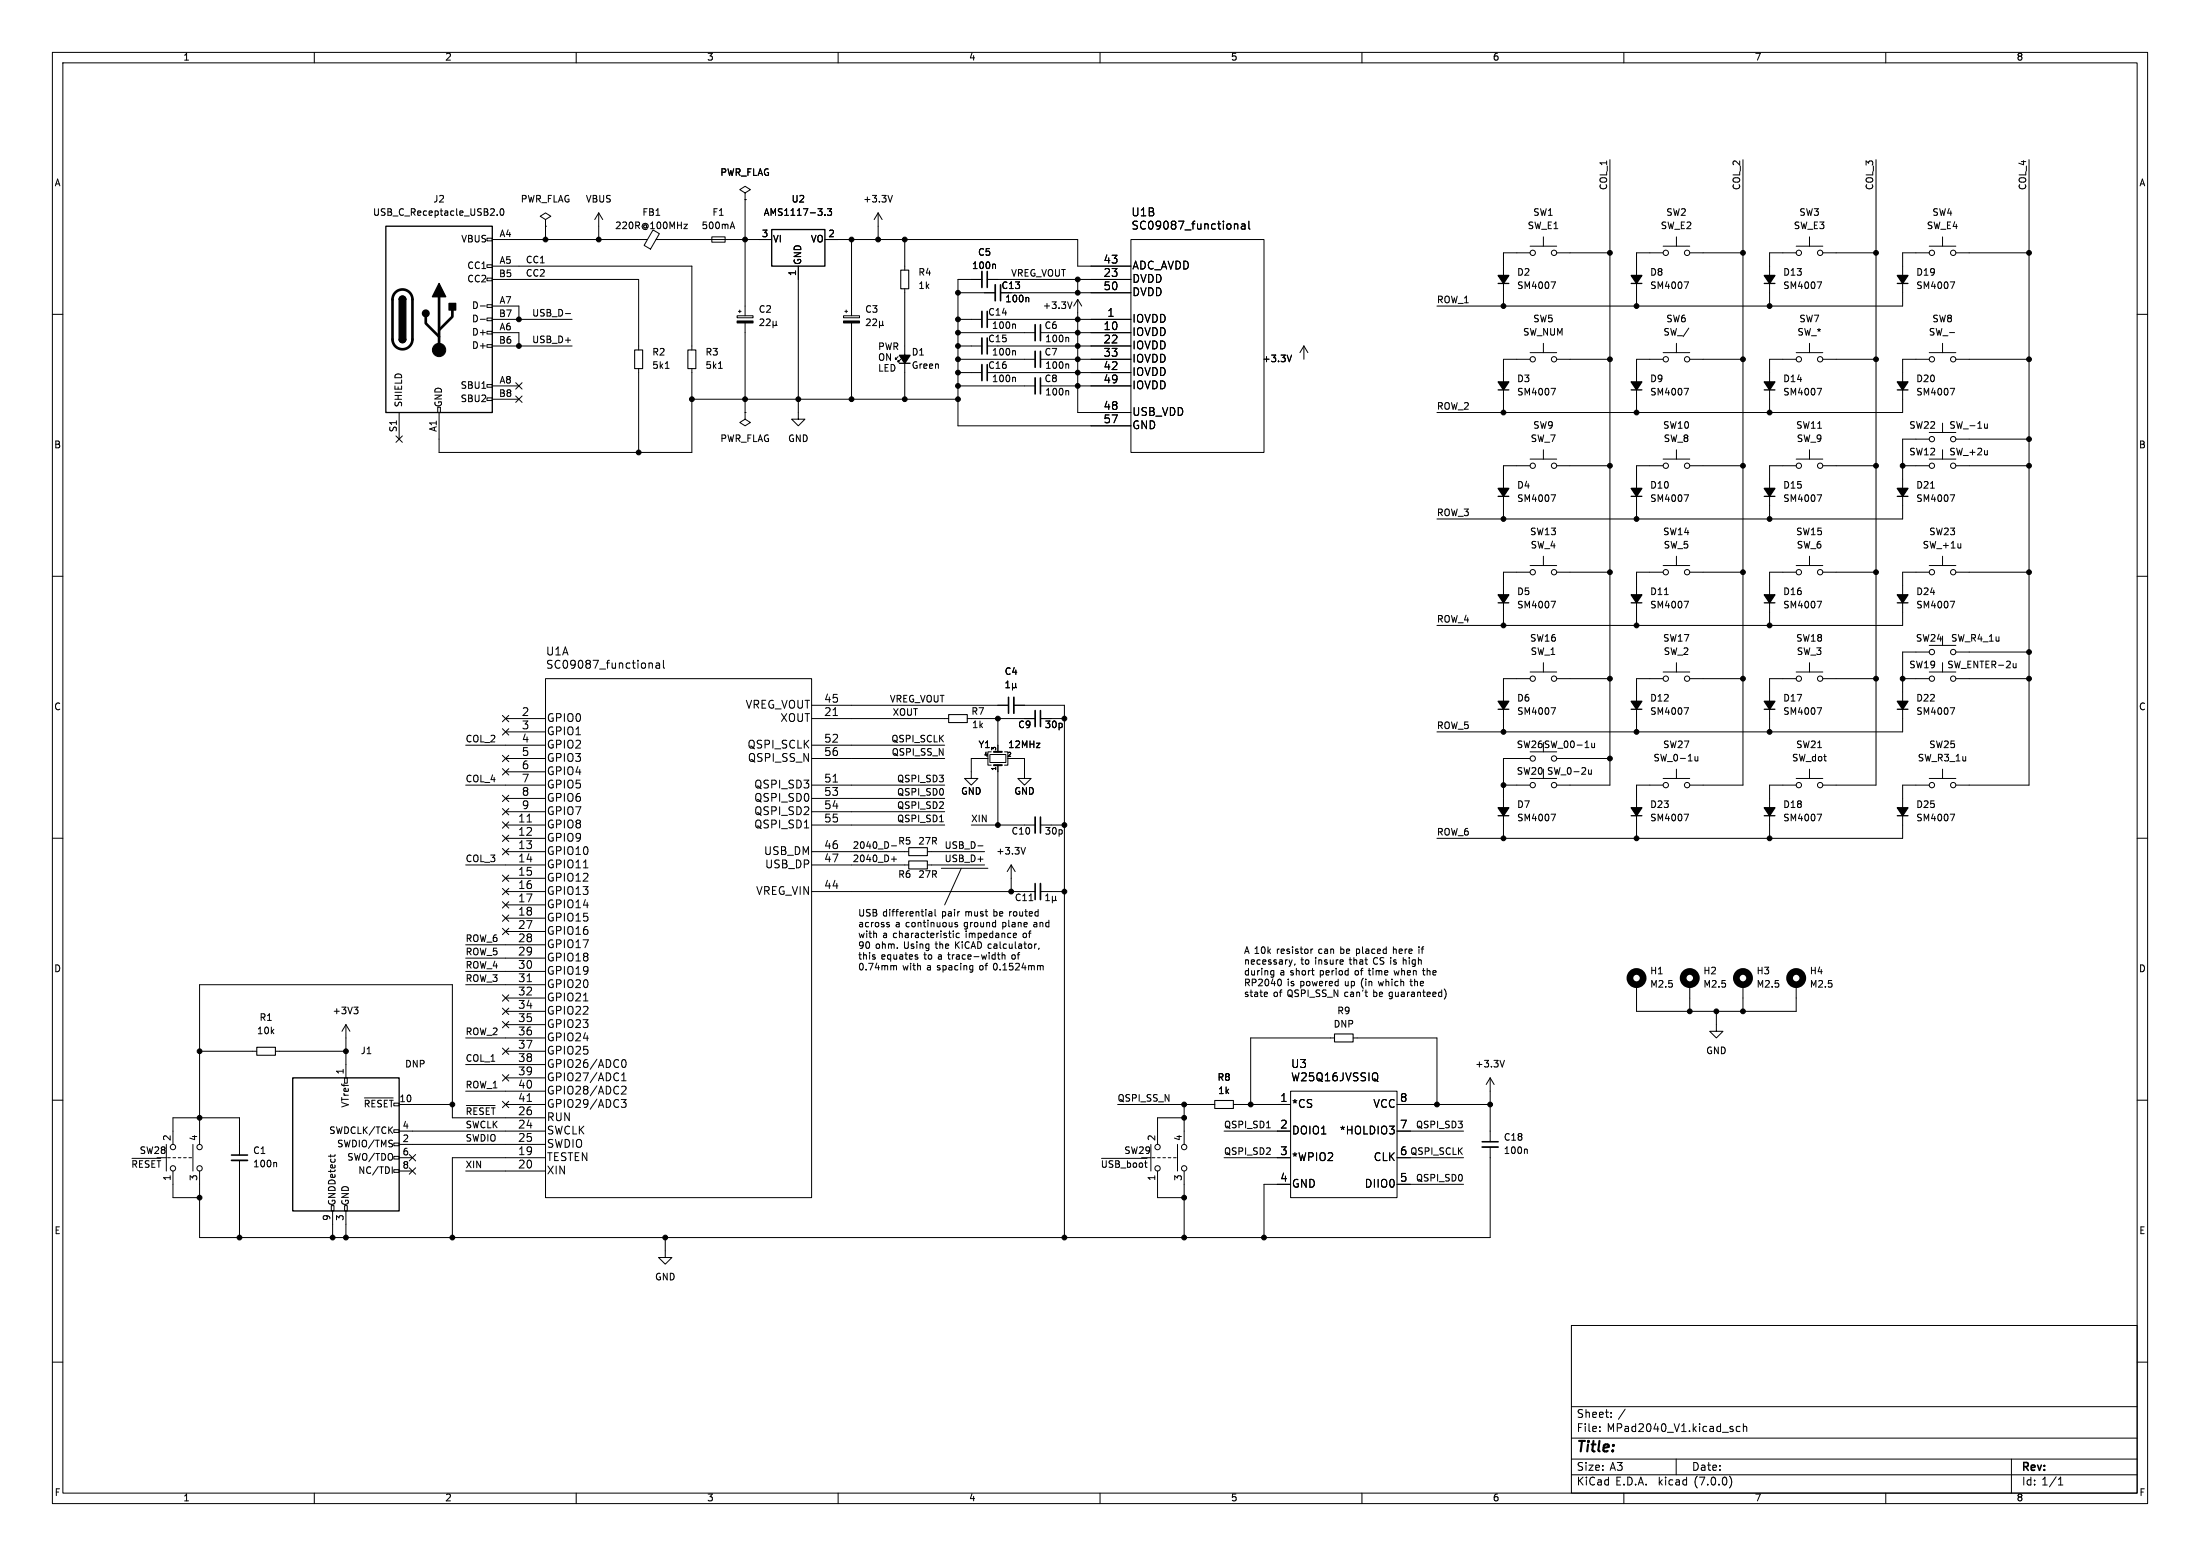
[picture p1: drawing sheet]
<svg xmlns="http://www.w3.org/2000/svg" width="420mm" height="297mm" viewBox="0 0 420 297" stroke-linecap="round" stroke-linejoin="round" font-family="sans-serif">
<g fill="none" stroke="#000" stroke-width=".19">
<path d="M10 10h400v277h-400zM12 12h396v273h-396zM60 10v2M110 10v2M160 10v2M210 10v2M260 10v2M310 10v2M360 10v2M95.6 40l.2-.2a.68 .68 0 0 1 .4 .7 .68 .68 0 0 1-.4 .6l-.3-.5zM142.2 36.8l1.1-.6-1.1-.6-1 .6 1 .6v1.3M142.2 38.1h.1"/>
<path d="M142.2 38.1v22.2M158 39.8h.7l-.4 .5 .4 .1v.6l-.2 .1-.5-.1M170.4 37.3l-.5 1.3M307.3 30.5v119.4h-10.1M332.7 30.5v119.4h-10.1M358.1 30.5v119.4h-10.1M387.3 30.5v119.4h-13.9M10 60h2M91.7 58.4h1M93 58.2h1v.5h-1zM93 53.1h1v.5h-1zM93 50.5h1v.6h-1z"/>
<path d="M93 45.5h1v.5h-1zM94 45.7h29.6M94 50.8h38.1v16M94 58.4h5.1v2.6M94 53.3h27.9v13.5M94.9 41v.1M104.1 41.9l1.1-.6-1.1-.7-1 .7 1 .6v1.3M104.1 43.2h.1M104.1 43.2v2.5M107.9 59.9h1M114.3 40.6l-.8 1.3M114.3 40.6v5.1"/>
<path d="M114.3 40.6l.8 1.3M124.7 43.9l1.2 .7-1.7 2.9-1.2-.7zM125.2 45.7h22.1M130.6 42.8h.6l-.6 .8h.6M135.9 45.2h2.5v1h-2.5zM139.5 43.3h.6M139.8 42.4l.4 1.2M141 59.4h.5M141.2 59.2v.5M152.4 50.8v29.2h1.3l-1.3 1.3-1.3-1.3h1.3M157.5 45.7h48.2v5.1h10.2M157.5 41v.1"/>
<path d="M161.3 59.4h.5M161.5 59.2v.5M162.6 45.7v14.6M167.6 40.6l-.7 1.3M167.6 40.6v5.1M167.6 40.6l.8 1.3M172.7 45.7v5.9M172.7 55.1v21.1M182.9 55.9h7.1M187.5 53.3h-4.6v28h33M188.5 53.3h27.4M189.9 50.4l.1 .2v.7"/>
<path d="M193 55.9h22.9M196.2 56.8l.2 .2v.6M204.7 57.6l-.5 1.3M205.7 57.2l-.7 1.2M205.7 53.3v2.6M205.7 57.2v21.5h10.2M205.7 57.2l.8 1.2M215.9 45.7h25.4v40.7h-25.4zM235.7 42.9l.2-.2 .3 .1 .1 .9M237 42.8h.6l.1 .9M237.7 43.1l-.5 .1a.3 .3 0 0 0-.3 .2 .3 .3 0 0 0 .3 .3h.5M238.4 42.2v1.3l.2 .2"/>
<path d="M292.1 48.3h-5.1v10.1M292.1 47h5.1M294.6 45.2v1.8M296.1 53.8h.8l-.5 1.3M297.2 48.3h10.1M317.5 47h5.1M317.5 48.3h-5.1v10.1M320 45.2v1.8M321.5 53.8h.8l-.5 1.3M322.6 48.3h10.1M342.9 47h5.1M342.9 48.3h-5.1v10.1"/>
<path d="M345.4 45.2v1.8M346.9 53.8h.8l-.5 1.3M348 48.3h10.1M368.3 47h5.1M368.3 48.3h-5.1v10.1h-88.9M370.8 45.2v1.8M372.3 53.8h.8l-.5 1.3M373.4 48.3h13.9M408 60h2M76.2 78.7v5.1M83.6 77.7h.5v1h-.5zM91.7 60.9h1"/>
<path d="M92 74.1h.7M93 75.9h1v.6h-1zM93 73.4h1v.5h-1zM93 65.8h1v.5h-1zM93 63.2h1v.6h-1zM93 60.7h1v.5h-1zM94 63.5h5.1v2.5M94 73.7h5.1M94 66h15.2M94 61h15.2M94 76.2h5.1M98.5 75.6l1.2 1.2"/>
<path d="M98.5 73.1l1.2 1.2M99.7 75.6l-1.2 1.2M99.7 73.1l-1.2 1.2M121.9 70.4v16M127 70.3h.7M132.1 70.4v16h-48.3v-7.7M132.1 76.2h50.8M137.2 70.3h.7M140.7 60.3h3.1v.4h-3.1zM142.2 78.7v1.3l1.1 .6-1.1 .7-1-.7 1-.6M142.2 78.7h.1M142.2 61.6v17.1"/>
<path d="M145.1 61l.5-.1 .2 .3-.8 1h.8M146.3 61l.5-.1 .2 .3-.8 1h.8M147.6 62l.2 .2 .4-.2M147.6 61.3v1.3M148.2 62l.2 .2M148.2 61.3v.7M161 60.3h3.1v.4h-3.1zM162.6 61.6v14.6M165.4 61l.5-.1 .2 .3-.7 1h.7M166.6 61l.5-.1 .2 .3-.7 1h.7M167.9 62l.2 .2 .4-.2M167.9 61.3v1.3"/>
<path d="M168.5 62l.2 .2M168.5 61.3v.7M171.4 68.1l-.5 .5v-.3v.3h.3M172 68.6l-.6 .5v-.3v.3h.3M182.9 68.6h14.7M182.9 63.5h14.7M182.9 73.7h14.7M182.9 71.1h4.6M182.9 66h4.6M182.9 61h4.6M190.5 71.1h25.4M190.5 66h25.4"/>
<path d="M190.5 61h25.4M193.7 72l.2 .2v.7M193.7 61.9l.2 .1v.7M193.7 66.9l.2 .2v.7M198.6 68.6h17.3M198.6 63.5h17.3M198.6 73.7h17.3M203.8 69.5l.2 .2v.6M203.8 64.4l.2 .2v.6M203.8 74.6l.2 .1v.7M246.6 67.8l-.5 1.2M248.9 66l-.7 1.3"/>
<path d="M248.9 66v2.6M248.9 66l.8 1.3M292.1 68.6h-5.1v10.1M292.1 67.3h5.1M294.6 65.5v1.8M296.1 74.1h.8l-.5 1.3M297.2 68.6h10.1M317.5 67.3h5.1M317.5 68.6h-5.1v10.1M320 65.5v1.8M321.5 74.1h.8l-.5 1.3M322.6 68.6h10.1"/>
<path d="M342.9 68.6h-5.1v10.1M342.9 67.3h5.1M345.4 65.5v1.8M346.9 74.1h.8l-.5 1.3M348 68.6h10.1M368.3 68.6h-5.1v10.1h-88.9M368.3 67.3h5.1M370.8 65.5v1.8M372.3 74.1h.8l-.5 1.3M373.4 68.6h13.9M75.6 83.2l1.2 1.2M76.8 83.2l-1.2 1.2"/>
<path d="M292.1 88.9h-5.1v10.2M292.1 87.6h5.1M294.6 85.9v1.7M296.1 94.4h.8l-.5 1.3M297.2 88.9h10.1M317.5 88.9h-5.1v10.2M317.5 87.6h5.1M320 85.9v1.7M321.5 94.4h.8l-.5 1.3M322.6 88.9h10.1M342.9 88.9h-5.1v10.2M342.9 87.6h5.1"/>
<path d="M345.4 85.9v1.7M346.9 94.4h.8l-.5 1.3M348 88.9h10.1M363.2 88.9h5.1M368.3 83.8h-5.1v15.3h-88.9M368.3 87.6h5.1M368.3 82.6h5.1M370.8 80.8v1.8M370.8 85.9v1.7M372.3 94.4h.8l-.5 1.3M373.4 88.9h13.9M373.4 83.8h13.9"/>
<path d="M379.4 80.9v.8M379.4 81.6l-.2 .1h-.3M10 110h2M292.1 108h5.1M292.1 109.2h-5.1v10.2M294.6 106.2v1.8M296.1 114.8h.8l-.5 1.2M297.2 109.2h10.1M317.5 108h5.1M317.5 109.2h-5.1v10.2M320 106.2v1.8M321.5 114.8h.8l-.5 1.2"/>
<path d="M322.6 109.2h10.1M342.9 108h5.1M342.9 109.2h-5.1v10.2M345.4 106.2v1.8M346.9 114.8h.8l-.5 1.2M348 109.2h10.1M368.3 108h5.1M368.3 109.2h-5.1v10.2h-88.9M370.8 106.2v1.8M372.3 114.8h.8l-.5 1.2M373.4 109.2h13.9M408 110h2"/>
<path d="M95.9 136.6l1.2 1.2M95.9 139.1l1.2 1.2M96.5 137.2h7.6M96.5 139.7h7.6M97.1 136.6l-1.2 1.2M97.1 139.1l-1.2 1.2M104.1 129.5h50.8v99.1h-50.8zM123.9 126.7l.2-.2 .4 .1v1M125.3 126.6h.6v1M125.9 126.9l-.5 .1a.3 .3 0 0 0-.2 .3 .3 .3 0 0 0 .2 .3l.5-.1M126.7 126v1.3l.2 .3M154.9 134.6h37.6"/>
<path d="M154.9 137.2h26.2M184.7 137.2h12.9M190.5 137.2v6.3M192 131.3h.7M192 130.4l.4-.4v1.3M193.3 131.1l.2 .2 .4-.2M193.3 130.4v1.3M193.5 134.6h9.7v101.6M193.9 131.1l.2 .2M193.9 130.4v.7M198.6 137.2h4.6M292.1 128.3h5.1"/>
<path d="M292.1 129.5h-5.1v10.2M294.6 126.5v1.8M296.1 135.1h.8l-.5 1.3M297.2 129.5h10.1M317.5 128.3h5.1M317.5 129.5h-5.1v10.2M320 126.5v1.8M321.5 135.1h.8l-.5 1.3M322.6 129.5h10.1M342.9 128.3h5.1M342.9 129.5h-5.1v10.2M345.4 126.5v1.8"/>
<path d="M346.9 135.1h.8l-.5 1.3M348 129.5h10.1M363.2 129.5h5.1M368.3 128.3h5.1M368.3 124.5h-5.1v15.2h-88.9M368.3 123.2h5.1M370.8 126.5v1.8M372.3 135.1h.8l-.5 1.3M373.4 129.5h13.9M373.4 124.5h13.9M384.9 126.6v.9M384.9 127.3l-.4 .2"/>
<path d="M10 160h2M88.9 149.9h15.2M88.9 142.2h15.2M95.9 159.4l1.2 1.2M95.9 156.9l1.2 1.2M95.9 154.3l1.2 1.2M95.9 151.8l1.2 1.2M95.9 144.2l1.2 1.2M95.9 146.7l1.2 1.2M96.5 157.5h7.6M96.5 144.8h7.6M96.5 152.4h7.6"/>
<path d="M96.5 154.9h7.6M96.5 147.3h7.6M97.1 159.4l-1.2 1.2M97.1 156.9l-1.2 1.2M97.1 154.3l-1.2 1.2M97.1 151.8l-1.2 1.2M97.1 144.2l-1.2 1.2M97.1 146.7l-1.2 1.2M154.9 149.9h25.4M154.9 157.5h25.4M154.9 142.2h25.4M154.9 144.8h25.4"/>
<path d="M154.9 152.4h25.4M154.9 154.9h25.4M179.4 156.9h.7M185.4 157.5h12.2M188 144.8h-2.6v3.8h1.3l-1.3 1.3-1.3-1.3h1.3M189 144h3v1.5h-3zM189.2 143.5h-.6v2.6h.6M190.5 146.1v11.4M191.8 143.5h.6v2.6h-.6M193 144.8h2.6v3.8h1.2l-1.2 1.3-1.3-1.3h1.3M198.6 157.5h4.6M287 149.9h5.1"/>
<path d="M292.1 144.8h-5.1v15.2M292.1 148.6h5.1M292.1 143.5h5.1M296.1 155.4h.8l-.5 1.3M297.2 144.8h10.1M303.3 146.9v.8l.3 .1 .2-.1M303.8 146.9v.9M303.9 141.9v.7l.3 .1 .2-.1M304.4 141.9v.8M317.5 148.6h5.1M317.5 149.9h-5.1v10.1M320 146.8v1.8"/>
<path d="M321.5 155.4h.8l-.5 1.3M323.6 144.4v.8h.3l.2-.1M324.1 144.4v.8M342.9 149.9h-5.1v10.1M342.9 148.6h5.1M345.4 146.8v1.8M346.9 155.4h.8l-.5 1.3M368.3 149.9h-5.1v10.1h-88.9M368.3 148.6h5.1M370.8 146.8v1.8M372.3 155.4h.8l-.5 1.3M408 160h2"/>
<path d="M88.9 165.1h15.2M95.9 177.2l1.2 1.2M95.9 174.7l1.2 1.2M95.9 162l1.2 1.2M95.9 169.6l1.2 1.2M95.9 167l1.2 1.2M95.9 172.1l1.2 1.2M96.5 160h7.6M96.5 162.6h7.6M96.5 167.6h7.6M96.5 170.2h7.6M96.5 172.7h7.6"/>
<path d="M96.5 175.3h7.6M96.5 177.8h7.6M97.1 177.2l-1.2 1.2M97.1 174.7l-1.2 1.2M97.1 162l-1.2 1.2M97.1 169.6l-1.2 1.2M97.1 167l-1.2 1.2M97.1 172.1l-1.2 1.2M154.9 162.6h18.6M154.9 165.1h18.6M154.9 170.2h42.7M169.5 176.5l.3 .1v.1l-.4 .2"/>
<path d="M169.5 176.1h.3M170.2 161.5h.9M170.2 164h.9M170.7 163.5v1M177 162.6h11M177 165.1h11M177.4 174.1h.4l.1 .8M177.9 174.3l-.4 .1-.2 .2 .2 .3 .4-.1M178.5 173.6v1.1l.2 .2M179.7 165.7h8.9M182 178.1v.9M182.5 176.1l-.2 .1v.2l.5 .2v.1l-.2 .2h-.3"/>
<path d="M182.6 176.1h.2M183.1 178.2l-.3-.1-.3 .3 .2 .5h.4M183.5 165.7l-3.2 7M186.7 161.5h1M193 165.1l-.7 1.3M193 165.1v5.1M193 165.1l.8 1.3M193.9 178.1l.2 .3-.6 .1M194 178.9l-.4 .1M195.8 161.8l-.5 1.2M198.6 170.2h4.6M199.6 171.9h.8"/>
<path d="M199.6 171l.4-.4v1.3M200.9 171.7l.2 .2 .4-.2M200.9 171.1v1.2M201.5 171.7l.2 .2M201.5 171.1v.6M66 195.6v10.1M66 195.6l-.7 1.3M66 195.6l.8 1.3M67.6 192.2h.7l-.4 .5M68.1 192.7l.2 .3v.3l-.2 .2M88.9 180.3h15.2M88.9 182.9h15.2"/>
<path d="M88.9 185.4h15.2M88.9 188h15.2M88.9 198.1h15.2M95.9 192.4l1.2 1.2M95.9 189.9l1.2 1.2M95.9 195l1.2 1.2M96.5 190.5h7.6M96.5 193h7.6M96.5 195.6h7.6M97.1 192.4l-1.2 1.2M97.1 189.9l-1.2 1.2M97.1 195l-1.2 1.2"/>
<path d="M170.8 184.3l-.1 .1M171 184.3l.1 .2v.6M175.1 182.7l.1 .1-.1 .3M185.6 184.3l.1 .1M185.7 184.3l-.1 1.1M185.7 185.1h-.1M190.4 182.2h.5M190.6 181.8v1.1l.3 .2M191.3 182.4l.2-.2 .3 .1 .1 .8M191.3 181.8v1.3M197.9 180.2l-.4 .2M198.4 181l-.2 .2"/>
<path d="M198.8 184.3l.3 .2v.6M241.8 189.4l.2 .3-.6 .1M241.9 190.2h-.1M243.2 185.3v1l-.1 .2h-.3M243.2 186l-.4 .1M244.5 187l.1 .7-.3 .5M246.7 183.2l-.3 .9M247.2 184l-.1 .2M250.3 181.1v.9M250.6 181.1l-.3 .3M254.8 198.1h-16v12.7M258.3 198.1h16v12.7"/>
<path d="M269.2 187.3h.4M270.9 180.7v.1M270.9 181.1v.9M275.7 188.8a1.46 1.46 0 0 1 0 1.9M312.4 188v5h30.5v-5M322.6 188v5M327.7 193v3.9h1.2l-1.2 1.2-1.3-1.2h1.3M332.7 188v5M10 210h2M31.7 218.4v5.1M33 218.4v-5h12.7v7.1M36.8 218.4v5.1"/>
<path d="M38.1 200.7h10.9M52.6 200.7h13.4M65.8 205.7h.5v1.1h-.5zM69.6 209.6h5.5M70.5 210.4l-.2-.3-.6-.1v1.3M71.6 210h-.6v1.3M72.8 210.1l-.5-.1-.2 .4M74 210h-.6v1.3M74.3 210h.8M74.4 215.6l.5 .8M74.7 210v1.3M74.9 215.1l-.7 .7"/>
<path d="M75.2 215.6h1v.6h-1zM75.2 218.2h1v.5h-1zM76.2 210.8h10.2M76.2 215.9h27.9M76.2 218.4h27.9M88.9 203.2h15.2M88.9 208.3h15.2M89 211h5.5M95.9 205.1l1.2 1.2M95.9 200.1l1.2 1.2M95.9 210.2l1.2 1.2M96.5 210.8h7.6"/>
<path d="M96.5 200.7h7.6M96.5 205.7h7.6M97.1 205.1l-1.2 1.2M97.1 200.1l-1.2 1.2M97.1 210.2l-1.2 1.2M104.1 213.4h-17.7v-25.4h-48.3v30.4M118.6 209.9h.9l-.5 .5 .5 .2v.6l-.3 .2-.5-.1M118.7 202.8l.1-.4 .2-.1a.8 .8 0 0 1 .5 .7 .8 .8 0 0 1-.5 .8l-.2-.2-.1-.4M118.7 207.5l.5-.2 .3 .2v.3l-.9 1h.9M118.7 206.3h.8M118.7 205.2l.4-.4v1.5M213.4 210.8h18.5"/>
<path d="M219.7 218.4v5.1M224.8 218.4v5.1M226.1 213.4h-5.1v5M226.1 210.8v7.6M233.7 215.9h12.7M235.5 210.8h10.9M246.4 208.3h20.3v20.3h-20.3zM262.9 206.4h.2M266.7 210.8h17.8M266.7 215.9h12.7M284.5 218.9v17.3h-246.4v-12.7M284.5 205.7l-.8 1.3"/>
<path d="M284.5 205.7v12.2M284.5 205.7l.7 1.3M287.2 202.4l-.4 1.3M291.4 219.3l.2 .2v.7M408 210h2M25.2 221.1h5.5M26.1 222l-.1-.4-.6-.1v1.3M27.2 221.5h-.6v1.3M28.5 221.6l-.5-.1-.3 .4M29.6 221.5h-.6v1.3M30 221.5h.7M30.3 221.5v1.3"/>
<path d="M32 221h.5M33 221h.5M33 223.5v5.1h5.1M34 221h.5M35.1 221h.5M36.1 221h.5M45.7 221.5v14.7M52.6 221.9l.2 .2v.6M63.1 220.4v.5M63.2 230.1h.6v1h-.6zM63.5 231.1v5.1M64 220.4v.1"/>
<path d="M65.8 230.1h.5v1h-.5zM66 231.1v5.1M74.9 222.7v1.3M75.2 220.7h1v.5h-1zM75.2 223.3h1v.5h-1zM76.2 221h2.5M76.2 223.5h2.5M78.1 222.9l1.2 1.2M78.1 220.4l1.2 1.2M79.3 222.9l-1.2 1.2M79.3 220.4l-1.2 1.2M88.9 223.5h15.2"/>
<path d="M104.1 221h-17.7v15.2M127 236.2v3.8h1.3l-1.3 1.3-1.3-1.3h1.3M210.3 221.1h8.7M210.5 221.5v1.1M211.2 221.5v1.1M212.5 221.6l-.5-.1-.3 .4M213.7 221.9l-.2-.3-.5-.1v1.3M215.2 221.5v1.3M218.7 221.5v1.1M220 221h.5M221 221h.5M221 223.5v5.1h5.1"/>
<path d="M222 221h.5M223 221h.5M224 221h.5M226.1 223.5v12.7M233.7 221h12.7M246.4 226.1h-5.1v10.1M266.7 221h12.7M266.7 226.1h12.7M10 260h2M300 253h108v32h-108zM408 260h2M300 278.5h108"/>
<path d="M300 274.5h108M300 268.5h108M305.4 273.1v.2M305.4 272.3v.2M307.6 270.4v.2M307.6 269.6v.2M320 278.5v3M332.2 272.3h-.5l-.2 .2 .1 .7h.6M332.8 272.4l.2-.1h.4l.1 1M332.8 271.8v1.5M384 278.5v6.5M60 285v2"/>
<path d="M110 285v2M160 285v2M210 285v2M260 285v2M300 281.5h108M310 285v2M330.2 281.7a1.72 1.72 0 0 1 0 2.3M360 285v2M393 283.5h.8M393 282.4l.4-.4v1.5"/>
<circle cx="292.6" cy="48.3" r=".51"/>
<circle cx="296.7" cy="48.3" r=".51"/>
<circle cx="318" cy="48.3" r=".51"/>
<circle cx="322.1" cy="48.3" r=".51"/>
<circle cx="343.4" cy="48.3" r=".51"/>
<circle cx="347.5" cy="48.3" r=".51"/>
<circle cx="368.8" cy="48.3" r=".51"/>
<circle cx="372.9" cy="48.3" r=".51"/>
<circle cx="292.6" cy="68.6" r=".51"/>
<circle cx="296.7" cy="68.6" r=".51"/>
<circle cx="318" cy="68.6" r=".51"/>
<circle cx="322.1" cy="68.6" r=".51"/>
<circle cx="343.4" cy="68.6" r=".51"/>
<circle cx="347.5" cy="68.6" r=".51"/>
<circle cx="368.8" cy="68.6" r=".51"/>
<circle cx="372.9" cy="68.6" r=".51"/>
<circle cx="292.6" cy="88.9" r=".51"/>
<circle cx="296.7" cy="88.9" r=".51"/>
<circle cx="318" cy="88.9" r=".51"/>
<circle cx="322.1" cy="88.9" r=".51"/>
<circle cx="343.4" cy="88.9" r=".51"/>
<circle cx="347.5" cy="88.9" r=".51"/>
<circle cx="368.8" cy="83.8" r=".51"/>
<circle cx="368.8" cy="88.9" r=".51"/>
<circle cx="372.9" cy="88.9" r=".51"/>
<circle cx="372.9" cy="83.8" r=".51"/>
<circle cx="292.6" cy="109.2" r=".51"/>
<circle cx="296.7" cy="109.2" r=".51"/>
<circle cx="318" cy="109.2" r=".51"/>
<circle cx="322.1" cy="109.2" r=".51"/>
<circle cx="343.4" cy="109.2" r=".51"/>
<circle cx="347.5" cy="109.2" r=".51"/>
<circle cx="368.8" cy="109.2" r=".51"/>
<circle cx="372.9" cy="109.2" r=".51"/>
<circle cx="292.6" cy="129.5" r=".51"/>
<circle cx="296.7" cy="129.5" r=".51"/>
<circle cx="318" cy="129.5" r=".51"/>
<circle cx="322.1" cy="129.5" r=".51"/>
<circle cx="343.4" cy="129.5" r=".51"/>
<circle cx="347.5" cy="129.5" r=".51"/>
<circle cx="368.8" cy="129.5" r=".51"/>
<circle cx="368.8" cy="124.5" r=".51"/>
<circle cx="372.9" cy="124.5" r=".51"/>
<circle cx="372.9" cy="129.5" r=".51"/>
<circle cx="292.6" cy="149.9" r=".51"/>
<circle cx="292.6" cy="144.8" r=".51"/>
<circle cx="296.7" cy="149.9" r=".51"/>
<circle cx="296.7" cy="144.8" r=".51"/>
<circle cx="318" cy="149.9" r=".51"/>
<circle cx="322.1" cy="149.9" r=".51"/>
<circle cx="343.4" cy="149.9" r=".51"/>
<circle cx="347.5" cy="149.9" r=".51"/>
<circle cx="368.8" cy="149.9" r=".51"/>
<circle cx="372.9" cy="149.9" r=".51"/>
<circle cx="33" cy="218.9" r=".51"/>
<circle cx="38.1" cy="218.9" r=".51"/>
<circle cx="221" cy="218.9" r=".51"/>
<circle cx="226.1" cy="218.9" r=".51"/>
<circle cx="38.1" cy="223" r=".51"/>
<circle cx="221" cy="223" r=".51"/>
<circle cx="226.1" cy="223" r=".51"/>
</g>
<g fill="none" stroke="#000" stroke-width=".33">
<path d="M187.5 51.8v3.1M187.5 59.4v3.1M190 54.4v3M187.5 64.5v3.1M187.5 69.6v3M197.6 62v3M197.6 67.1v3M197.6 72.1v3.1M193.5 133.1v3M197.6 135.6v3.1M197.6 156v3M198.6 168.7v3"/>
<path d="M283 218.9h3M44.2 221.5h3"/>
</g>
<g fill="none" stroke="#000" stroke-width=".3">
<path d="M188.5 51.8v3.1M188.5 59.4v3.1M191 54.4v3M188.5 64.5v3.1M188.5 69.6v3M198.6 62v3M198.6 67.1v3M198.6 72.1v3.1M192.5 133.1v3M198.6 135.6v3.1M198.6 156v3M197.6 168.7v3"/>
<path d="M283 217.9h3M44.2 220.5h3"/>
</g>
<path d="M172 51.6h1.5v3.5h-1.5zM121.2 66.8h1.5v3.6h-1.5zM131.3 66.8h1.5v3.6h-1.5zM181.1 136.4h3.6v1.5h-3.6zM173.5 161.8h3.5v1.5h-3.5zM173.5 164.3h3.5v1.6h-3.5zM49 199.9h3.6v1.5h-3.6zM254.8 197.4h3.5v1.5h-3.5zM231.9 210.1h3.6v1.5h-3.6z" fill="none" stroke="#000" stroke-width=".2"/>
<path d="M189.7 146.1h1.6M189.7 143.5h1.6" fill="none" stroke="#000" stroke-width=".38"/>
<g fill="none" stroke="#000" stroke-width=".25">
<path d="M73.7 43.2h20.3v35.5h-20.3zM76.2 57.2a.64 .64 0 0 1 .6-.7 .64 .64 0 0 1 .7 .7M147.3 43.8h10.2v7h-10.2zM286 54.1h2M311.4 54.1h2M336.8 54.1h2M362.2 54.1h2M76.2 64.8a.64 .64 0 0 0 .6 .6 .64 .64 0 0 0 .7-.6M171.7 69.3h2M286 74.4h2M311.4 74.4h2M336.8 74.4h2"/>
<path d="M362.2 74.4h2M286 94.7h2M311.4 94.7h2M336.8 94.7h2M362.2 94.7h2M286 115.1h2M311.4 115.1h2M336.8 115.1h2M362.2 115.1h2M286 135.4h2M311.4 135.4h2M336.8 135.4h2"/>
<path d="M362.2 135.4h2M286 155.7h2M311.4 155.7h2M336.8 155.7h2M362.2 155.7h2M55.9 205.7h20.3v25.4h-20.3z"/>
</g>
<g fill="#000" stroke="#000" stroke-width=".25">
<path d="M76.4 56.7a.64 .64 0 0 1 .7-.1 .64 .64 0 0 1 .4 .6h-1.3zM83.8 54.1l1.3 2.5h-2.6zM85.7 57.9h1.3v1.3h-1.3zM286 52.6h2l-1 1.5zM311.4 52.6h2l-1 1.5zM336.8 52.6h2l-1 1.5zM362.2 52.6h2l-1 1.5zM76.2 57.2h1.3v7.6h-1.3zM76.2 64.8h1.3a.64 .64 0 0 1-.7 .6 .64 .64 0 0 1-.6-.6zM171.7 67.8h2l-1 1.5zM286 72.9h2l-1 1.5zM311.4 72.9h2l-1 1.5z"/>
<path d="M336.8 72.9h2l-1 1.5zM362.2 72.9h2l-1 1.5zM286 93.2h2l-1 1.5zM311.4 93.2h2l-1 1.5zM336.8 93.2h2l-1 1.5zM362.2 93.2h2l-1 1.5zM286 113.5h2l-1 1.6zM311.4 113.5h2l-1 1.6zM336.8 113.5h2l-1 1.6zM362.2 113.5h2l-1 1.6zM286 133.9h2l-1 1.5zM311.4 133.9h2l-1 1.5z"/>
<path d="M336.8 133.9h2l-1 1.5zM362.2 133.9h2l-1 1.5zM286 154.2h2l-1 1.5zM311.4 154.2h2l-1 1.5zM336.8 154.2h2l-1 1.5zM362.2 154.2h2l-1 1.5z"/>
<circle cx="81.3" cy="59.8" r=".63"/>
</g>
<g fill="none" stroke="#000" stroke-width="1.3">
<circle cx="312.4" cy="186.7" r="1.27"/>
<circle cx="322.6" cy="186.7" r="1.27"/>
<circle cx="332.7" cy="186.7" r="1.27"/>
<circle cx="342.9" cy="186.7" r="1.27"/>
</g>
<path d="M75.5 55.8a1.9 1.9 0 0 1 2.1-.4 1.9 1.9 0 0 1 1.1 1.8v7.6a1.91 1.91 0 0 1-1.9 1.9 1.91 1.91 0 0 1-1.9-1.9v-7.8l.2-.7zM83.8 56.6v10.2M86.4 59.2v1.3l-2.6 2.5M81.3 60.5v1.2l2.5 2.6" fill="none" stroke="#000" stroke-width=".51"/>
<g fill="#000" stroke="#000" stroke-width=".19">
<path d="M140.7 61.3h3.1v.3h-3.1zM161 61.3h3.1v.3h-3.1z"/>
<circle cx="104.1" cy="45.7" r=".46"/>
<circle cx="114.3" cy="45.7" r=".46"/>
<circle cx="142.2" cy="45.7" r=".46"/>
<circle cx="162.6" cy="45.7" r=".46"/>
<circle cx="167.6" cy="45.7" r=".46"/>
<circle cx="172.7" cy="45.7" r=".46"/>
<circle cx="182.9" cy="55.9" r=".46"/>
<circle cx="205.7" cy="55.9" r=".46"/>
<circle cx="205.7" cy="53.3" r=".46"/>
<circle cx="287" cy="58.4" r=".46"/>
<circle cx="307.3" cy="48.3" r=".46"/>
<circle cx="312.4" cy="58.4" r=".46"/>
<circle cx="332.7" cy="48.3" r=".46"/>
<circle cx="337.8" cy="58.4" r=".46"/>
<circle cx="358.1" cy="48.3" r=".46"/>
<circle cx="387.3" cy="48.3" r=".46"/>
<circle cx="83.8" cy="66.8" r="1.27"/>
<circle cx="99.1" cy="61" r=".46"/>
<circle cx="99.1" cy="66" r=".46"/>
<circle cx="132.1" cy="76.2" r=".46"/>
<circle cx="142.2" cy="76.2" r=".46"/>
<circle cx="152.4" cy="76.2" r=".46"/>
<circle cx="162.6" cy="76.2" r=".46"/>
<circle cx="172.7" cy="76.2" r=".46"/>
<circle cx="182.9" cy="68.6" r=".46"/>
<circle cx="182.9" cy="71.1" r=".46"/>
<circle cx="182.9" cy="61" r=".46"/>
<circle cx="182.9" cy="66" r=".46"/>
<circle cx="182.9" cy="73.7" r=".46"/>
<circle cx="182.9" cy="76.2" r=".46"/>
<circle cx="182.9" cy="63.5" r=".46"/>
<circle cx="205.7" cy="68.6" r=".46"/>
<circle cx="205.7" cy="61" r=".46"/>
<circle cx="205.7" cy="71.1" r=".46"/>
<circle cx="205.7" cy="73.7" r=".46"/>
<circle cx="205.7" cy="66" r=".46"/>
<circle cx="205.7" cy="63.5" r=".46"/>
<circle cx="287" cy="78.7" r=".46"/>
<circle cx="307.3" cy="68.6" r=".46"/>
<circle cx="312.4" cy="78.7" r=".46"/>
<circle cx="332.7" cy="68.6" r=".46"/>
<circle cx="337.8" cy="78.7" r=".46"/>
<circle cx="358.1" cy="68.6" r=".46"/>
<circle cx="387.3" cy="68.6" r=".46"/>
<circle cx="121.9" cy="86.4" r=".46"/>
<circle cx="287" cy="99.1" r=".46"/>
<circle cx="307.3" cy="88.9" r=".46"/>
<circle cx="312.4" cy="99.1" r=".46"/>
<circle cx="332.7" cy="88.9" r=".46"/>
<circle cx="337.8" cy="99.1" r=".46"/>
<circle cx="358.1" cy="88.9" r=".46"/>
<circle cx="363.2" cy="88.9" r=".46"/>
<circle cx="387.3" cy="88.9" r=".46"/>
<circle cx="387.3" cy="83.8" r=".46"/>
<circle cx="287" cy="119.4" r=".46"/>
<circle cx="307.3" cy="109.2" r=".46"/>
<circle cx="312.4" cy="119.4" r=".46"/>
<circle cx="332.7" cy="109.2" r=".46"/>
<circle cx="337.8" cy="119.4" r=".46"/>
<circle cx="358.1" cy="109.2" r=".46"/>
<circle cx="387.3" cy="109.2" r=".46"/>
<circle cx="190.5" cy="137.2" r=".46"/>
<circle cx="203.2" cy="137.2" r=".46"/>
<circle cx="287" cy="139.7" r=".46"/>
<circle cx="307.3" cy="129.5" r=".46"/>
<circle cx="312.4" cy="139.7" r=".46"/>
<circle cx="332.7" cy="129.5" r=".46"/>
<circle cx="337.8" cy="139.7" r=".46"/>
<circle cx="358.1" cy="129.5" r=".46"/>
<circle cx="363.2" cy="129.5" r=".46"/>
<circle cx="387.3" cy="124.5" r=".46"/>
<circle cx="387.3" cy="129.5" r=".46"/>
<circle cx="190.5" cy="157.5" r=".46"/>
<circle cx="203.2" cy="157.5" r=".46"/>
<circle cx="287" cy="149.9" r=".46"/>
<circle cx="307.3" cy="144.8" r=".46"/>
<circle cx="193" cy="170.2" r=".46"/>
<circle cx="203.2" cy="170.2" r=".46"/>
<circle cx="287" cy="160" r=".46"/>
<circle cx="312.4" cy="160" r=".46"/>
<circle cx="337.8" cy="160" r=".46"/>
<circle cx="322.6" cy="193" r=".46"/>
<circle cx="327.7" cy="193" r=".46"/>
<circle cx="332.7" cy="193" r=".46"/>
<circle cx="38.1" cy="213.4" r=".46"/>
<circle cx="38.1" cy="200.7" r=".46"/>
<circle cx="66" cy="200.7" r=".46"/>
<circle cx="86.4" cy="210.8" r=".46"/>
<circle cx="226.1" cy="213.4" r=".46"/>
<circle cx="226.1" cy="210.8" r=".46"/>
<circle cx="238.8" cy="210.8" r=".46"/>
<circle cx="274.3" cy="210.8" r=".46"/>
<circle cx="284.5" cy="210.8" r=".46"/>
<circle cx="38.1" cy="228.6" r=".46"/>
<circle cx="45.7" cy="236.2" r=".46"/>
<circle cx="63.5" cy="236.2" r=".46"/>
<circle cx="66" cy="236.2" r=".46"/>
<circle cx="86.4" cy="236.2" r=".46"/>
<circle cx="127" cy="236.2" r=".46"/>
<circle cx="203.2" cy="236.2" r=".46"/>
<circle cx="226.1" cy="228.6" r=".46"/>
<circle cx="226.1" cy="236.2" r=".46"/>
<circle cx="241.3" cy="236.2" r=".46"/>
</g>
<text font-size="2.8" x="301" y="277.8">Title:</text>
<g font-size="2.1">
<text x="215.9" y="41.6">U1B</text>
<text x="215.9" y="44.1">SC09087_functional</text>
<text x="210.6" y="53.1">23</text>
<text x="210.6" y="50.5">43</text>
<text x="216.2" y="51.7">ADC_AVDD</text>
<text x="210.6" y="55.6">50</text>
<text x="216.2" y="54.3">DVDD</text>
<text x="216.2" y="56.8">DVDD</text>
<text x="210.6" y="63.2">10</text>
<text x="210.6" y="65.8">22</text>
<text x="211.3" y="60.7">1</text>
<text x="216.2" y="61.9">IOVDD</text>
<text x="216.2" y="64.4">IOVDD</text>
<text x="210.6" y="68.3">33</text>
<text x="210.6" y="70.9">42</text>
<text x="216.2" y="67">IOVDD</text>
<text x="216.2" y="69.5">IOVDD</text>
<text x="210.6" y="73.4">49</text>
<text x="216.2" y="72.1">IOVDD</text>
<text x="216.2" y="74.6">IOVDD</text>
<text x="210.6" y="78.5">48</text>
<text x="210.6" y="81">57</text>
<text x="216.2" y="79.7">USB_VDD</text>
<text x="216.2" y="82.2">GND</text>
<text x="104.2" y="125.4">U1A</text>
<text x="104.2" y="128">SC09087_functional</text>
<text x="99.6" y="136.9">2</text>
<text x="142.3" y="135.6">VREG_VOUT</text>
<text x="157.3" y="136.9">21</text>
<text x="157.3" y="134.4">45</text>
<text x="99.6" y="139.4">3</text>
<text x="99.6" y="142">4</text>
<text x="104.4" y="138.1">GPIO0</text>
<text x="104.4" y="140.6">GPIO1</text>
<text x="104.4" y="143.2">GPIO2</text>
<text x="142.6" y="143.2">QSPI_SCLK</text>
<text x="148.9" y="138.1">XOUT</text>
<text x="157.3" y="142">52</text>
<text x="99.6" y="144.5">5</text>
<text x="99.6" y="147.1">6</text>
<text x="99.6" y="149.6">7</text>
<text x="104.4" y="145.7">GPIO3</text>
<text x="104.4" y="148.3">GPIO4</text>
<text x="142.7" y="145.7">QSPI_SS_N</text>
<text x="157.3" y="149.6">51</text>
<text x="157.3" y="144.5">56</text>
<text x="99.6" y="152.1">8</text>
<text x="99.6" y="154.7">9</text>
<text x="104.4" y="150.8">GPIO5</text>
<text x="104.4" y="153.3">GPIO6</text>
<text x="104.4" y="155.9">GPIO7</text>
<text x="143.9" y="150.8">QSPI_SD3</text>
<text x="143.9" y="153.3">QSPI_SD0</text>
<text x="143.9" y="155.9">QSPI_SD2</text>
<text x="157.3" y="152.1">53</text>
<text x="157.3" y="154.7">54</text>
<text x="98.9" y="157.2">11</text>
<text x="98.9" y="159.8">12</text>
<text x="104.4" y="158.4">GPIO8</text>
<text x="104.4" y="161">GPIO9</text>
<text x="143.9" y="158.4">QSPI_SD1</text>
<text x="157.3" y="157.2">55</text>
<text x="98.9" y="162.3">13</text>
<text x="98.9" y="164.8">14</text>
<text x="98.9" y="167.4">15</text>
<text x="104.4" y="163.5">GPIO10</text>
<text x="104.4" y="166">GPIO11</text>
<text x="145.8" y="163.5">USB_DM</text>
<text x="146" y="166">USB_DP</text>
<text x="157.3" y="162.3">46</text>
<text x="157.3" y="164.8">47</text>
<text x="98.9" y="169.9">16</text>
<text x="98.9" y="172.5">17</text>
<text x="104.4" y="168.6">GPIO12</text>
<text x="104.4" y="171.1">GPIO13</text>
<text x="104.4" y="173.7">GPIO14</text>
<text x="144.3" y="171.1">VREG_VIN</text>
<text x="157.3" y="169.9">44</text>
<text x="98.9" y="175">18</text>
<text x="98.9" y="177.5">27</text>
<text x="104.4" y="176.2">GPIO15</text>
<text x="104.4" y="178.7">GPIO16</text>
<text x="98.9" y="180.1">28</text>
<text x="98.9" y="182.6">29</text>
<text x="98.9" y="185.2">30</text>
<text x="104.4" y="181.3">GPIO17</text>
<text x="104.4" y="183.8">GPIO18</text>
<text x="98.9" y="187.7">31</text>
<text x="98.9" y="190.2">32</text>
<text x="104.4" y="186.4">GPIO19</text>
<text x="104.4" y="188.9">GPIO20</text>
<text x="104.4" y="191.4">GPIO21</text>
<text x="98.9" y="192.8">34</text>
<text x="98.9" y="195.3">35</text>
<text x="98.9" y="197.9">36</text>
<text x="104.4" y="194">GPIO22</text>
<text x="104.4" y="196.5">GPIO23</text>
<text x="98.9" y="200.4">37</text>
<text x="98.9" y="202.9">38</text>
<text x="104.4" y="199.1">GPIO24</text>
<text x="104.4" y="201.6">GPIO25</text>
<text x="98.9" y="205.5">39</text>
<text x="98.9" y="208">40</text>
<text x="104.4" y="204.1">GPIO26/ADC0</text>
<text x="104.4" y="206.7">GPIO27/ADC1</text>
<text x="104.4" y="209.2">GPIO28/ADC2</text>
<text x="246.4" y="204.2">U3</text>
<text x="246.4" y="206.7">W25Q16JVSSIQ</text>
<text x="98.9" y="215.6">24</text>
<text x="98.9" y="213.1">26</text>
<text x="98.9" y="210.6">41</text>
<text x="104.4" y="214.3">RUN</text>
<text x="104.4" y="211.8">GPIO29/ADC3</text>
<text x="244.4" y="210.6">1</text>
<text x="244.4" y="215.6">2</text>
<text x="246.6" y="211.8">*CS</text>
<text x="262.1" y="211.8">VCC</text>
<text x="267.2" y="215.6">7</text>
<text x="267.2" y="210.6">8</text>
<text x="98.9" y="220.7">19</text>
<text x="98.9" y="218.2">25</text>
<text x="104.4" y="221.9">TESTEN</text>
<text x="104.4" y="216.8">SWCLK</text>
<text x="104.4" y="219.4">SWDIO</text>
<text x="244.4" y="220.7">3</text>
<text x="246.6" y="216.8">DOIO1</text>
<text x="246.6" y="221.9">*WPIO2</text>
<text x="255.7" y="216.8">*HOLDIO3</text>
<text x="262.2" y="221.9">CLK</text>
<text x="267.2" y="220.7">6</text>
<text x="98.9" y="223.3">20</text>
<text x="104.4" y="224.5">XIN</text>
<text x="244.4" y="225.8">4</text>
<text x="246.6" y="227">GND</text>
<text x="260.4" y="227">DIIO0</text>
<text x="267.2" y="225.8">5</text>
<text x="301" y="273.6">File:</text>
<text x="301" y="270.9">Sheet:</text>
<text x="306.8" y="273.6">MPad2040_V1.kicad_sch</text>
<text x="308.9" y="270.9">/</text>
<text x="301" y="281">Size:</text>
<text x="307.3" y="281">A3</text>
<text x="323" y="281">Date:</text>
<text x="386" y="281.2">Rev:</text>
<text x="301" y="283.8">KiCad</text>
<text x="308.4" y="283.8">E.D.A.</text>
<text x="316.6" y="283.8">kicad</text>
<text x="323.6" y="283.8">(7.0.0)</text>
<text x="386" y="283.8">Id: 1/1</text>
</g>
<g font-size="1.8">
<text x="35" y="11.8">1</text>
<text x="85" y="11.8">2</text>
<text x="135" y="11.8">3</text>
<text x="185" y="11.8">4</text>
<text x="235" y="11.8">5</text>
<text x="285" y="11.8">6</text>
<text x="335" y="11.8">7</text>
<text x="385" y="11.8">8</text>
<text x="10.4" y="35.8">A</text>
<text x="137.5" y="33.8">PWR_FLAG</text>
<text x="408.4" y="35.8">A</text>
<text x="71.1" y="41.5">USB_C_Receptacle_USB2.0</text>
<text x="82.7" y="38.9">J2</text>
<text x="99.4" y="38.9">PWR_FLAG</text>
<text x="111.8" y="38.9">VBUS</text>
<text x="122.6" y="41.5">FB1</text>
<text x="135.9" y="41.5">F1</text>
<text x="145.7" y="41.5">AMS1117-3.3</text>
<text x="151.1" y="38.9">U2</text>
<text x="164.7" y="38.9">+3.3V</text>
<text x="292.6" y="41.5">SW1</text>
<text x="307" y="36.4" transform="rotate(-90 307 36.4)">COL_1</text>
<text x="318" y="41.5">SW2</text>
<text x="332.4" y="36.4" transform="rotate(-90 332.4 36.4)">COL_2</text>
<text x="343.4" y="41.5">SW3</text>
<text x="357.8" y="36.4" transform="rotate(-90 357.8 36.4)">COL_3</text>
<text x="368.8" y="41.5">SW4</text>
<text x="387" y="36.4" transform="rotate(-90 387 36.4)">COL_4</text>
<text x="87.9" y="46.5">VBUS</text>
<text x="95.3" y="45.5">A4</text>
<text x="117.4" y="44">220R@100MHz</text>
<text x="133.9" y="44">500mA</text>
<text x="145.4" y="45.5">3</text>
<text x="147.6" y="46.5">VI</text>
<text x="154.7" y="46.5">VO</text>
<text x="158.1" y="45.5">2</text>
<text x="291.6" y="44">SW_E1</text>
<text x="317" y="44">SW_E2</text>
<text x="342.4" y="44">SW_E3</text>
<text x="367.8" y="44">SW_E4</text>
<text x="89.1" y="51.6">CC1</text>
<text x="95.2" y="53.1">B5</text>
<text x="95.3" y="50.5">A5</text>
<text x="100.3" y="53">CC2</text>
<text x="100.3" y="50.5">CC1</text>
<text x="152.1" y="52.7" transform="rotate(-90 152.1 52.7)">1</text>
<text x="153.2" y="50.5" transform="rotate(-90 153.2 50.5)">GND</text>
<text x="175.3" y="52.9">R4</text>
<text x="185.5" y="51.6">100n</text>
<text x="186.7" y="49.1">C5</text>
<text x="193" y="53">VREG_VOUT</text>
<text x="289.6" y="52.9">D2</text>
<text x="315" y="52.9">D8</text>
<text x="340.4" y="52.9">D13</text>
<text x="365.8" y="52.9">D19</text>
<text x="89.1" y="54.2">CC2</text>
<text x="90" y="59.2">D-</text>
<text x="95.3" y="58.2">A7</text>
<text x="144.8" y="60">C2</text>
<text x="165.1" y="60">C3</text>
<text x="175.3" y="55.4">1k</text>
<text x="191.1" y="55.4">C13</text>
<text x="191.9" y="58">100n</text>
<text x="199" y="59.2">+3.3V</text>
<text x="274.3" y="58.1">ROW_1</text>
<text x="289.6" y="55.4">SM4007</text>
<text x="315" y="55.4">SM4007</text>
<text x="340.4" y="55.4">SM4007</text>
<text x="365.8" y="55.4">SM4007</text>
<text x="90" y="64.3">D+</text>
<text x="90" y="61.8">D-</text>
<text x="95.2" y="65.8">B6</text>
<text x="95.2" y="60.7">B7</text>
<text x="95.3" y="63.2">A6</text>
<text x="101.5" y="65.7">USB_D+</text>
<text x="101.5" y="60.6">USB_D-</text>
<text x="188.6" y="65.6">C15</text>
<text x="188.6" y="60.5">C14</text>
<text x="189.3" y="63.1">100n</text>
<text x="199.4" y="63.1">C6</text>
<text x="199.5" y="65.6">100n</text>
<text x="290.7" y="64.3">SW_NUM</text>
<text x="292.6" y="61.8">SW5</text>
<text x="317.5" y="64.3">SW_/</text>
<text x="318" y="61.8">SW6</text>
<text x="343.1" y="64.3">SW_*</text>
<text x="343.4" y="61.8">SW7</text>
<text x="368.2" y="64.3">SW_-</text>
<text x="368.8" y="61.8">SW8</text>
<text x="90" y="66.9">D+</text>
<text x="124.5" y="68.1">R2</text>
<text x="124.5" y="70.7">5k1</text>
<text x="134.6" y="68.1">R3</text>
<text x="134.6" y="70.7">5k1</text>
<text x="167.6" y="67">PWR</text>
<text x="167.6" y="69.1">ON</text>
<text x="167.6" y="71.1">LED</text>
<text x="174" y="68.1">D1</text>
<text x="174" y="70.7">Green</text>
<text x="188.6" y="70.7">C16</text>
<text x="189.3" y="68.1">100n</text>
<text x="199.4" y="68.1">C7</text>
<text x="199.5" y="70.7">100n</text>
<text x="240.9" y="69.4">+3.3V</text>
<text x="77" y="77.7" transform="rotate(-90 77 77.7)">SHIELD</text>
<text x="84.6" y="77.7" transform="rotate(-90 84.6 77.7)">GND</text>
<text x="87.8" y="74.5">SBU1</text>
<text x="87.8" y="77">SBU2</text>
<text x="95.2" y="75.9">B8</text>
<text x="95.3" y="73.4">A8</text>
<text x="189.3" y="73.2">100n</text>
<text x="199.4" y="73.2">C8</text>
<text x="199.5" y="75.8">100n</text>
<text x="289.6" y="73.2">D3</text>
<text x="289.6" y="75.8">SM4007</text>
<text x="315" y="73.2">D9</text>
<text x="315" y="75.8">SM4007</text>
<text x="340.4" y="73.2">D14</text>
<text x="340.4" y="75.8">SM4007</text>
<text x="365.8" y="73.2">D20</text>
<text x="365.8" y="75.8">SM4007</text>
<text x="75.9" y="82.6" transform="rotate(-90 75.9 82.6)">S1</text>
<text x="83.6" y="82.5" transform="rotate(-90 83.6 82.5)">A1</text>
<text x="274.3" y="78.4">ROW_2</text>
<text x="292.6" y="82.1">SW9</text>
<text x="317.4" y="82.1">SW10</text>
<text x="342.8" y="82.1">SW11</text>
<text x="364.4" y="82.1">SW22</text>
<text x="372.1" y="82.1">SW_-1u</text>
<text x="10.3" y="85.8">B</text>
<text x="137.5" y="84.6">PWR_FLAG</text>
<text x="150.4" y="84.6">GND</text>
<text x="292.2" y="84.6">SW_7</text>
<text x="317.6" y="84.6">SW_8</text>
<text x="343" y="84.6">SW_9</text>
<text x="364.4" y="87.2">SW12</text>
<text x="372.1" y="87.2">SW_+2u</text>
<text x="408.3" y="85.8">B</text>
<text x="289.6" y="93.5">D4</text>
<text x="315" y="93.5">D10</text>
<text x="340.4" y="93.5">D15</text>
<text x="365.8" y="93.5">D21</text>
<text x="274.3" y="98.7">ROW_3</text>
<text x="289.6" y="96.1">SM4007</text>
<text x="315" y="96.1">SM4007</text>
<text x="340.4" y="96.1">SM4007</text>
<text x="365.8" y="96.1">SM4007</text>
<text x="292" y="102.4">SW13</text>
<text x="292.2" y="105">SW_4</text>
<text x="317.4" y="102.4">SW14</text>
<text x="317.6" y="105">SW_5</text>
<text x="342.8" y="102.4">SW15</text>
<text x="343" y="105">SW_6</text>
<text x="367" y="105">SW_+1u</text>
<text x="368.2" y="102.4">SW23</text>
<text x="289.6" y="113.9">D5</text>
<text x="315" y="113.9">D11</text>
<text x="340.4" y="113.9">D16</text>
<text x="365.8" y="113.9">D24</text>
<text x="274.3" y="119">ROW_4</text>
<text x="289.6" y="116.4">SM4007</text>
<text x="315" y="116.4">SM4007</text>
<text x="340.4" y="116.4">SM4007</text>
<text x="365.8" y="116.4">SM4007</text>
<text x="292" y="122.7">SW16</text>
<text x="292.2" y="125.3">SW_1</text>
<text x="317.4" y="122.7">SW17</text>
<text x="317.6" y="125.3">SW_2</text>
<text x="342.8" y="122.7">SW18</text>
<text x="343" y="125.3">SW_3</text>
<text x="365.7" y="122.7">SW24</text>
<text x="372.4" y="122.7">SW_R4_1u</text>
<text x="191.7" y="129.1">C4</text>
<text x="364.4" y="127.8">SW19</text>
<text x="371.7" y="127.8">SW_ENTER-2u</text>
<text x="10.3" y="135.8">C</text>
<text x="169.8" y="134.3">VREG_VOUT</text>
<text x="170.3" y="136.8">XOUT</text>
<text x="185.4" y="136.7">R7</text>
<text x="289.6" y="134.2">D6</text>
<text x="289.6" y="136.7">SM4007</text>
<text x="315" y="134.2">D12</text>
<text x="315" y="136.7">SM4007</text>
<text x="340.4" y="134.2">D17</text>
<text x="340.4" y="136.7">SM4007</text>
<text x="365.8" y="134.2">D22</text>
<text x="365.8" y="136.7">SM4007</text>
<text x="408.3" y="135.8">C</text>
<text x="88.9" y="141.9">COL_2</text>
<text x="170.1" y="141.9">QSPI_SCLK</text>
<text x="185.5" y="139.3">1k</text>
<text x="186.7" y="143.1">Y1</text>
<text x="192.4" y="143.1">12MHz</text>
<text x="194.3" y="139.3">C9</text>
<text x="199.4" y="139.3">30p</text>
<text x="274.3" y="139.4">ROW_5</text>
<text x="289.5" y="143.1">SW26 SW_00-1u</text>
<text x="317.4" y="143.1">SW27</text>
<text x="342.8" y="143.1">SW21</text>
<text x="368.2" y="143.1">SW25</text>
<text x="88.9" y="149.5">COL_4</text>
<text x="170.1" y="144.4">QSPI_SS_N</text>
<text x="171.1" y="149.5">QSPI_SD3</text>
<text x="289.5" y="148.1">SW20 SW_0-2u</text>
<text x="315.6" y="145.6">SW_0-1u</text>
<text x="342.1" y="145.6">SW_dot</text>
<text x="366.1" y="145.6">SW_R3_1u</text>
<text x="171.1" y="152.1">QSPI_SD0</text>
<text x="171.1" y="154.6">QSPI_SD2</text>
<text x="183.4" y="152">GND</text>
<text x="193.6" y="152">GND</text>
<text x="289.6" y="154.5">D7</text>
<text x="315" y="154.5">D23</text>
<text x="340.4" y="154.5">D18</text>
<text x="365.8" y="154.5">D25</text>
<text x="171.1" y="157.1">QSPI_SD1</text>
<text x="171.4" y="161.5">R5</text>
<text x="175.3" y="161.5">27R</text>
<text x="185.4" y="157.1">XIN</text>
<text x="193" y="159.6">C10</text>
<text x="199.4" y="159.6">30p</text>
<text x="274.3" y="159.7">ROW_6</text>
<text x="289.6" y="157">SM4007</text>
<text x="315" y="157">SM4007</text>
<text x="340.4" y="157">SM4007</text>
<text x="365.8" y="157">SM4007</text>
<text x="88.9" y="164.8">COL_3</text>
<text x="162.7" y="162.2">2040_D-</text>
<text x="162.7" y="164.8">2040_D+</text>
<text x="171.4" y="167.8">R6</text>
<text x="175.3" y="167.8">27R</text>
<text x="180.2" y="164.8">USB_D+</text>
<text x="180.2" y="162.2">USB_D-</text>
<text x="190.1" y="163.4">+3.3V</text>
<text x="193.7" y="172.3">C11</text>
<text x="88.9" y="180">ROW_6</text>
<text x="163.8" y="175.1">USB differential</text>
<text x="163.8" y="177.2">across</text>
<text x="163.8" y="179.2">with</text>
<text x="168.5" y="179.2">a characteristic</text>
<text x="170.9" y="177.2">a continuous</text>
<text x="179.9" y="175.1">pair</text>
<text x="184.2" y="177.2">ground</text>
<text x="184.5" y="175.1">must</text>
<text x="184.5" y="179.2">impedance</text>
<text x="189.9" y="175.1">be routed</text>
<text x="191.6" y="177.2">plane</text>
<text x="195.6" y="179.2">of</text>
<text x="197.7" y="177.2">and</text>
<text x="10.3" y="185.8">D</text>
<text x="88.9" y="182.5">ROW_5</text>
<text x="88.9" y="185.1">ROW_4</text>
<text x="163.8" y="181.3">90</text>
<text x="163.8" y="183.4">this</text>
<text x="163.8" y="185.4">0.74mm</text>
<text x="167.1" y="181.3">ohm.</text>
<text x="168.2" y="183.4">equates</text>
<text x="172.3" y="185.4">with</text>
<text x="172.6" y="181.3">Using</text>
<text x="176.5" y="183.4">to</text>
<text x="177" y="185.4">a spacing</text>
<text x="178.8" y="181.3">the</text>
<text x="179.3" y="183.4">a trace-width</text>
<text x="182.6" y="181.3">KiCAD calculator,</text>
<text x="187.3" y="185.4">of</text>
<text x="190" y="185.4">0.1524mm</text>
<text x="193.6" y="183.4">of</text>
<text x="237.5" y="182.3">A 10k</text>
<text x="237.5" y="184.3">necessary,</text>
<text x="243.8" y="182.3">resistor</text>
<text x="248.4" y="184.3">to</text>
<text x="251.1" y="184.3">insure</text>
<text x="251.9" y="182.3">can</text>
<text x="256.2" y="182.3">be placed</text>
<text x="257.8" y="184.3">that</text>
<text x="262.5" y="184.3">CS is</text>
<text x="266.5" y="182.3">here</text>
<text x="268.3" y="184.3">high</text>
<text x="271.5" y="182.3">if</text>
<text x="408.3" y="185.8">D</text>
<text x="88.9" y="187.6">ROW_3</text>
<text x="237.5" y="186.4">during</text>
<text x="237.5" y="188.4">RP2040</text>
<text x="237.5" y="190.5">state</text>
<text x="243.1" y="190.5">of</text>
<text x="244.4" y="186.4">a short</text>
<text x="245.8" y="188.4">is</text>
<text x="245.9" y="190.5">QSPI_SS_N can't</text>
<text x="248.3" y="188.4">powered</text>
<text x="252.1" y="186.4">period</text>
<text x="256.9" y="188.4">up (in</text>
<text x="258.9" y="186.4">of</text>
<text x="261.7" y="186.4">time</text>
<text x="262.5" y="190.5">be guaranteed)</text>
<text x="263.6" y="188.4">which</text>
<text x="266.7" y="186.4">when</text>
<text x="269.8" y="188.4">the</text>
<text x="272.3" y="186.4">the</text>
<text x="315" y="186.2">H1</text>
<text x="315" y="188.8">M2.5</text>
<text x="325.1" y="186.2">H2</text>
<text x="325.1" y="188.8">M2.5</text>
<text x="335.3" y="186.2">H3</text>
<text x="335.3" y="188.8">M2.5</text>
<text x="345.4" y="186.2">H4</text>
<text x="345.4" y="188.8">M2.5</text>
<text x="49" y="197.7">10k</text>
<text x="49.5" y="195.1">R1</text>
<text x="63.4" y="193.9">+3V3</text>
<text x="88.9" y="197.8">ROW_2</text>
<text x="254.5" y="196.4">DNP</text>
<text x="255.2" y="193.9">R9</text>
<text x="68.8" y="201.5">J1</text>
<text x="88.9" y="202.9">COL_1</text>
<text x="325.7" y="201.5">GND</text>
<text x="65.8" y="205.1" transform="rotate(-90 65.8 205.1)">1</text>
<text x="77.3" y="204">DNP</text>
<text x="88.9" y="207.9">ROW_1</text>
<text x="232.4" y="206.6">R8</text>
<text x="232.5" y="209.1">1k</text>
<text x="281.6" y="204">+3.3V</text>
<text x="66.9" y="211.5" transform="rotate(-90 66.9 211.5)">VTref</text>
<text x="69.3" y="212.3">~{RESET}</text>
<text x="76.2" y="210.6">10</text>
<text x="76.8" y="215.6">4</text>
<text x="88.9" y="213">~{RESET}</text>
<text x="88.9" y="215.6">SWCLK</text>
<text x="213.4" y="210.5">QSPI_SS_N</text>
<text x="233.7" y="215.6">QSPI_SD1</text>
<text x="270.2" y="215.6">QSPI_SD3</text>
<text x="26.6" y="220.5">SW28</text>
<text x="32.8" y="217.8" transform="rotate(-90 32.8 217.8)">2</text>
<text x="37.8" y="217.8" transform="rotate(-90 37.8 217.8)">4</text>
<text x="48.3" y="220.5">C1</text>
<text x="62.7" y="216.7">SWDCLK/TCK</text>
<text x="64.2" y="219.3">SWDIO/TMS</text>
<text x="66.2" y="221.8">SWO/TDO</text>
<text x="76.8" y="218.2">2</text>
<text x="76.8" y="220.7">6</text>
<text x="88.9" y="218.1">SWDIO</text>
<text x="214.6" y="220.5">SW29</text>
<text x="220.7" y="217.8" transform="rotate(-90 220.7 217.8)">2</text>
<text x="225.8" y="217.8" transform="rotate(-90 225.8 217.8)">4</text>
<text x="233.7" y="220.6">QSPI_SD2</text>
<text x="269.1" y="220.6">QSPI_SCLK</text>
<text x="287" y="218">C18</text>
<text x="287" y="220.5">100n</text>
<text x="25" y="223.8">~{RESET}</text>
<text x="32.8" y="225.5" transform="rotate(-90 32.8 225.5)">1</text>
<text x="37.8" y="225.5" transform="rotate(-90 37.8 225.5)">3</text>
<text x="48.3" y="223.1">100n</text>
<text x="68.3" y="224.3">NC/TDI</text>
<text x="76.8" y="223.3">8</text>
<text x="88.9" y="223.2">XIN</text>
<text x="210.1" y="223.8">~{USB_boot}</text>
<text x="220.7" y="225.5" transform="rotate(-90 220.7 225.5)">1</text>
<text x="225.8" y="225.5" transform="rotate(-90 225.8 225.5)">3</text>
<text x="270.2" y="225.7">QSPI_SD0</text>
<text x="63.2" y="233.1" transform="rotate(-90 63.2 233.1)">9</text>
<text x="64.3" y="230.1" transform="rotate(-90 64.3 230.1)">GNDDetect</text>
<text x="65.8" y="233.1" transform="rotate(-90 65.8 233.1)">3</text>
<text x="66.9" y="230.1" transform="rotate(-90 66.9 230.1)">GND</text>
<text x="10.4" y="235.8">E</text>
<text x="408.3" y="235.8">E</text>
<text x="125" y="244.7">GND</text>
<text x="10.4" y="285.8">F</text>
<text x="35" y="286.8">1</text>
<text x="85" y="286.8">2</text>
<text x="135" y="286.8">3</text>
<text x="185" y="286.8">4</text>
<text x="235" y="286.8">5</text>
<text x="285" y="286.8">6</text>
<text x="335" y="286.8">7</text>
<text x="385" y="286.8">8</text>
<text x="408.4" y="285.8">F</text>
</g>
<g font-size="1.1">
<text x="190.2" y="143.4" transform="rotate(-90 190.2 143.4)">3</text>
<text x="187.8" y="144.5">4</text>
<text x="190.2" y="147.2" transform="rotate(-90 190.2 147.2)">1</text>
<text x="192.2" y="144.5">2</text>
</g>
</svg>
